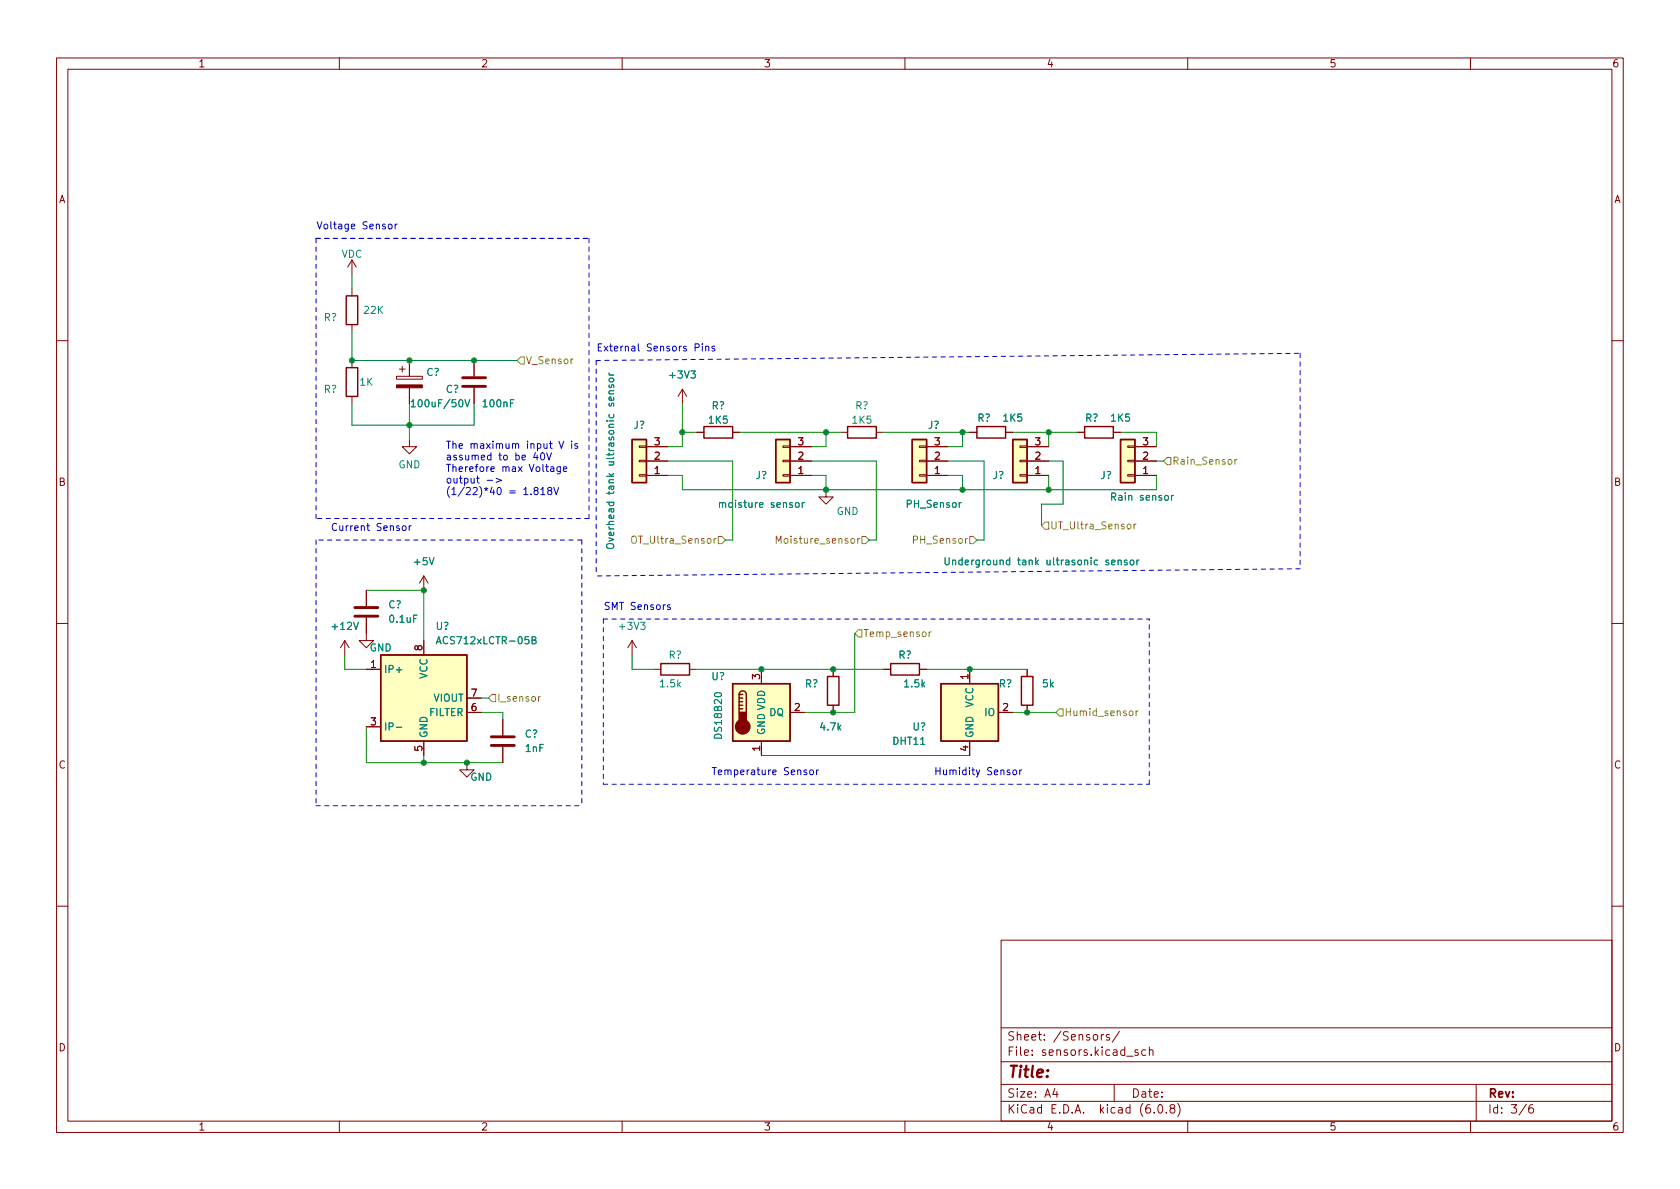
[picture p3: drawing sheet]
<svg xmlns="http://www.w3.org/2000/svg" width="297mm" height="210mm" viewBox="0 0 297 210" stroke-linecap="round" stroke-linejoin="round" font-family="sans-serif">
<g fill="none" stroke="#840000" stroke-width=".18">
<path d="M10 10.2h277v190.1h-277zM12 12.2h273v186.1h-273zM60 10.2v2M110 10.2v2M160 10.2v2M210 10.2v2M260 10.2v2M62.2 46v2.5M62.2 51v1.3M62.2 57.4v1.3M62.2 46l-.7 1.2M62.2 46l.8 1.2"/>
<path d="M10 60.2h2M62.2 63.7v1.3M62.2 70.1v1.3M70.1 66.5h4.6v.6h-4.6zM70.6 65.3h1M71.1 64.8v1M72.4 77.7v1.3h1.3l-1.3 1.3-1.3-1.3h1.3M72.4 63.7v2.8M72.4 68.6v2.8M83.8 63.7v2.8M83.8 68.6v2.8M113 78.9h1.3v.2h-1.3z"/>
<path d="M114.3 79h3.8M120.6 68.8l-.7 1.3M120.6 68.8v2.6M120.6 68.8l.8 1.3M123.2 76.4h1.3M129.5 76.4h1.3M138.4 78.9h1.3v.2h-1.3zM139.7 79h3.8M148.6 76.4h1.3M154.9 76.4h1.3M162.6 78.9h1.2v.2h-1.2zM163.8 79h3.8"/>
<path d="M171.4 76.4h1.3M177.8 76.4h1.3M180.3 78.9h1.3v.2h-1.3zM181.6 79h3.8M190.5 76.4h1.3M196.8 76.4h1.3M199.4 78.9h1.3v.2h-1.3zM200.7 79h3.8M285 60.2h2M113 81.4h1.3v.3h-1.3zM113 83.9h1.3v.3h-1.3zM114.3 84.1h3.8"/>
<path d="M114.3 81.5h3.8M138.4 81.4h1.3v.3h-1.3zM138.4 83.9h1.3v.3h-1.3zM139.7 84.1h3.8M139.7 81.5h3.8M146 86.6v1.3h1.3l-1.3 1.2-1.2-1.2h1.2M162.6 81.4h1.2v.3h-1.2zM162.6 83.9h1.2v.3h-1.2zM163.8 84.1h3.8M163.8 81.5h3.8M180.3 81.4h1.3v.3h-1.3zM180.3 83.9h1.3v.3h-1.3z"/>
<path d="M181.6 84.1h3.8M181.6 81.5h3.8M199.4 81.4h1.3v.3h-1.3zM199.4 83.9h1.3v.3h-1.3zM200.7 84.1h3.8M200.7 81.5h3.8M10 110.2h2M61 113.3l-.8 1.2M61 113.3v2.5M61 113.3l.7 1.2M64.8 109.2v4.1h1.2l-1.2 1.2-1.3-1.2h1.3M64.8 118.4h2.5"/>
<path d="M64.8 104.4v2.8M74.9 101.8v2.6M74.9 113.3v2.5M74.9 101.8l-.7 1.3M74.9 101.8l.8 1.3M111.8 113.3l-.8 1.2M111.8 113.3v2.5M111.8 113.3l.7 1.2M115.6 118.4h1.2M121.9 118.4h1.3M134.6 118.4v2.5M147.3 118.4v1.2"/>
<path d="M156.2 118.4h1.3M162.6 118.4h1.2M171.4 118.4v2.5M181.6 118.4v1.2M285 110.2h2M64.8 128.5h2.5M74.9 131.1v2.5M82.5 134.9v1.2h1.3l-1.3 1.3-1.2-1.3h1.2M82.5 126h2.6M82.5 123.4h2.6M88.9 127.2v2.8M88.9 132.1v2.8"/>
<path d="M134.6 131.1v2.5M139.7 126h2.5M147.3 124.7v1.3M171.4 131.1v2.5M176.5 126h2.6M181.6 124.7v1.3M10 160.2h2M177 166.3h108v32h-108zM285 160.2h2M60 198.3v2M110 198.3v2M160 198.3v2"/>
<path d="M177 194.8h108M177 191.8h108M177 187.8h108M177 181.8h108M186.5 192.5l-.4 1h1M186.9 193v1M194.7 182.9v1M195.1 182.9l-.2 .1-.2 .2M196.1 183l-.3-.1-.2 .2v.3l.5 .1v.4h-.5M197 191.8v3M197.9 182.4l-1.3 1.9M199.2 186.8h1.2"/>
<path d="M201.2 185.7l-.3-.1-.3 .2 .1 .3 .5 .1v.4h-.6M202.6 185.7l-.5-.1-.2 .3v.4l.1 .3h.6M203.2 185.8l.2-.2 .4 .1 .1 .9M203.2 185.1v1.5M204.1 196.7v.1M204.9 195.4l.2-.1a.81 .81 0 0 1 .6 .7 .81 .81 0 0 1-.3 .8h-.2a.81 .81 0 0 1-.6-.6 .81 .81 0 0 1 .3-.8zM206.2 196.7v.1M207.1 196l-.2-.3v-.2l.2-.2 .5 .1 .1 .2-.1 .2-.6 .2-.1 .3v.4l.2 .1h.5l.1-.3-.1-.4-.2-.1M208.2 195.1a1.72 1.72 0 0 1 0 2.3M210 198.3v2M260 198.3v2M261 191.8v6.5"/>
<path d="M269.9 195.3l-1.3 1.9M271 195.3a.6 .6 0 0 0-.7 .7v.5l.1 .3h.5l.2-.1 .1-.5-.2-.2-.4-.1-.3 .3"/>
</g>
<g fill="none" stroke="#840000" stroke-width=".25">
<path d="M61.2 52.3h2v5.1h-2zM61.2 65h2v5.1h-2zM111.8 77.7h2.5v7.6h-2.5zM124.5 75.4h5v2.1h-5zM137.2 77.7h2.5v7.6h-2.5zM149.9 75.4h5v2.1h-5zM161.3 77.7h2.5v7.6h-2.5zM172.7 75.4h5.1v2.1h-5.1zM179.1 77.7h2.5v7.6h-2.5zM191.8 75.4h5v2.1h-5zM198.1 77.7h2.6v7.6h-2.6zM67.3 115.8h15.2v15.3h-15.2z"/>
<path d="M116.8 117.3h5.1v2.1h-5.1zM146.3 119.6h2v5.1h-2zM157.5 117.3h5.1v2.1h-5.1zM180.6 119.6h2v5.1h-2zM129.5 120.9h10.2v10.2h-10.2zM130.7 122.8a.64 .64 0 0 1 .6-.6 .64 .64 0 0 1 .7 .6v3.2M130.7 125.3h.6M130.7 124.7h.6M130.7 124.1h.6M130.7 123.4h.6M130.7 122.8v3.2M130.7 122.8h.6"/>
<path d="M166.4 120.9h10.1v10.2h-10.1z"/>
</g>
<g fill="#ffffc2" stroke="#ffffc2" stroke-width=".18">
<path d="M166.4 120.9h10.1v10.2h-10.1z"/>
<path d="M161.3 77.7h2.5v7.6h-2.5z"/>
<path d="M198.1 77.7h2.6v7.6h-2.6z"/>
<path d="M129.5 120.9h10.2v10.2h-10.2z"/>
<path d="M67.3 115.8h15.2v15.3h-15.2z"/>
<path d="M179.1 77.7h2.5v7.6h-2.5z"/>
<path d="M111.8 77.7h2.5v7.6h-2.5z"/>
<path d="M137.2 77.7h2.5v7.6h-2.5z"/>
</g>
<path d="M81.8 68.3h4.1M81.8 66.8h4.1M62.7 109h4.1M62.7 107.4h4.1M86.9 131.8h4M86.9 130.3h4" fill="none" stroke="#840000" stroke-width=".51"/>
<g fill="none" stroke="#008484" stroke-width=".18">
<path d="M72.7 71l.4-.3v1.2M72.7 71.9h.7M82.2 70.7l.4 1.2 .5-1.2M107.7 66l.2 .3M107.7 66.3h.8M107.7 68.1v.3l.2 .2 .1-.1 .2-.4h.3v.5M107.7 67l.6-.1 .2 .1v.3l-.2 .2h-.4l-.2-.2zM108.5 69.1l-.8 .1v.3l.1 .1M107.3 96.3a.81 .81 0 0 1 1.2 .1 .43 .43 0 0 1-.4 .6h-.4a.42 .42 0 0 1-.4-.2 .42 .42 0 0 1 0-.5zM127.2 89l.2-.1h.3l.1 .8M127.2 88.9v.8M140.7 89l.2-.1 .3 .1 .1 .5-.1 .2h-.3l-.2-.1z"/>
<path d="M141.8 88.9v.8M142.2 88.9l-.4 .2M167.1 98.6v1l.2 .3 .4-.1 .1-.2v-1M197.7 99.2l.2-.2 .3 .1v.8M197.7 99v.9M199.3 99.1l-.3-.1-.2 .2v.2l.5 .1v.3h-.5M199.9 99.2l.2-.2 .3 .2 .1 .4-.1 .2-.3 .1-.2-.1zM201 99v.9M201.4 99l-.4 .3M207.1 87.6v.9M207.5 87.6l-.4 .2M77.1 113.9l.5-1.3 .4 1.3"/>
<path d="M77.3 113.5h.6M94.1 113.2l.5-.1 .1-.2v-.2l-.6-.1v1.3h.5l.1-.2 .1-.3-.3-.2M70.1 128.6h.9"/>
</g>
<g fill="#840000" stroke="#840000" stroke-width=".25">
<path d="M130.7 126h1.3v1.9h-1.3z"/>
<circle cx="131.3" cy="128.5" r="1.27"/>
</g>
<path d="M70.1 68.1h4.6v.5h-4.6z" fill="#840000" stroke="#840000" stroke-width=".18"/>
<g fill="none" stroke="#848400" stroke-width=".18">
<path d="M92.1 63.1h.6v1.3h-.6l-.7-.7zM101.3 63.5l-.3 .2M111.7 95l.3-.2a.43 .43 0 0 1 .5 .4v.4a.42 .42 0 0 1-.4 .5 .42 .42 0 0 1-.4-.5zM127 94.9h.6l.7 .6-.7 .6h-.6zM137.3 96.1v-1.3l.4 .9 .4-.9v1.3M152 95.2l-.4 .3M152.4 94.9h.6l.7 .6-.7 .6h-.6zM171.4 94.9h.7l.6 .6-.6 .6h-.7zM184.8 92.3h.6v1.3h-.6l-.7-.6zM199.4 92.8l.1-.1 .4 .1 .1 .5-.2 .2h-.3l-.1-.1zM200.5 92.7v.8M200.9 92.7l-.4 .2"/>
<path d="M206.4 80.9h.6v1.3h-.6l-.7-.7zM218.3 81.3v.8M218.7 81.3l-.4 .2M151.8 111.4h.6v1.2h-.6l-.7-.6zM164.3 111.7v.9M164.6 111.7l-.3 .3M87 122.8h.6v1.3h-.6l-.6-.7zM95.6 123.2l-.4 .2M186.7 126l.6-.7h.7v1.3h-.7zM199.7 125.8l.2-.1 .4 .1v.5l-.1 .2-.3 .1-.2-.2zM200.9 125.7v.9M201.2 125.7l-.3 .2"/>
</g>
<g fill="none" stroke="#0000c2" stroke-width=".18">
<path d="M68.8 39.7l.3-.1 .2 .3v.3l-.2 .3-.3-.1-.1-.2zM69.9 39.6v.9M70.2 39.6l-.3 .3M98.8 78l.5 1.3 .4-1.3M101.1 78v.1M101.1 78.4v.9M102.1 78.5l-.3-.1-.2 .2 .1 .2 .4 .1v.3h-.5M122.9 61.5l.6-.1 .1-.2v-.3l-.7-.1v1.3M124.2 60.8v.1M124.2 61.2v.9M124.8 61.3l.2-.1 .3 .1v.8M124.8 61.2v.9"/>
<path d="M126.4 61.3l-.4-.1-.1 .2v.2l.5 .1v.3h-.5M71.3 93h.3l.2 .2v.4l-.2 .2h-.3l-.2-.2zM72.3 93v.8M72.7 93l-.4 .2M86.1 84.9h1M87.7 84.6l1 .3-1 .4M94.7 80l-.3 .9h.7M94.7 86.7l-.3-.2 .1-.2 .2-.1 .3 .1 .1 .1v.2l-.6 .2-.1 .2v.2l.3 .3h.2l.2-.3v-.2l-.2-.3M95 80.5v.8M95.6 86.6l.4-.4v1.3M95.6 87.5h.8M95.7 80.2l.2-.1a.68 .68 0 0 1 .4 .6 .68 .68 0 0 1-.4 .6l-.2-.1-.1-.3z"/>
<path d="M96.7 80.1l.4 1.2 .4-1.2M97.1 86.7l-.3-.2 .1-.2 .2-.1 .3 .1 .2 .1-.1 .2-.5 .2-.2 .2 .1 .3 .2 .2h.2l.3-.3-.1-.3-.2-.2M97.4 82.6h.5v.8M97.9 82.8l-.4 .1-.2 .2 .2 .3 .4-.1M97.9 86.2l.5 1.3 .4-1.3M99.1 82.5v1.1l-.3 .2-.3-.1M99.1 82.6l-.4-.1-.2 .3 .1 .5h.5M99.6 83l.6-.2v-.2l-.4-.1-.2 .2 .1 .6h.5M118.5 107l-.3-.1-.2 .2 .1 .2 .4 .1v.3h-.5M142.6 136.2h-.3l-.2 .1 .1 .2 .4 .1v.3h-.5M143.3 136.2h.3l.2 .2v.4l-.2 .2-.3-.1-.1-.1zM144.4 136.2v.8"/>
<path d="M144.7 136.2l-.3 .2M179.2 136.2h.3l.3 .2v.4l-.3 .2-.3-.1-.1-.1zM180.3 136.2v.8M180.7 136.2l-.4 .2"/>
</g>
<g fill="none" stroke="#0000c2" stroke-width=".18" stroke-dasharray=".8 .8">
<path d="M55.9 42.2h48.2M104.1 42.2v49.5M105.4 63.7l124.5-1.2M105.4 63.7v38.1M229.9 62.5v38.1M55.9 95.5v47M55.9 91.7v-49.5M102.9 95.5v47M102.9 95.5h-47M104.1 91.7h-48.2M106.7 109.5h96.5M106.7 109.5v29.2"/>
<path d="M229.9 100.6l-124.5 1.2M106.7 138.7h96.5M203.2 138.7v-29.2M55.9 142.5h47"/>
</g>
<g fill="none" stroke="#008400" stroke-width=".18">
<path d="M62.2 58.7v5h29.2M62.2 48.5v2.5M62.2 71.4v3.8h21.6v-3.8M72.4 71.4v6.3M120.6 71.4v7.6h-2.5M120.6 76.4h2.6M130.8 76.4h17.8M146 76.4v2.6h-2.5M156.2 76.4h15.2M170.2 76.4v2.6h-2.6M179.1 76.4h11.4M185.4 76.4v2.6"/>
<path d="M198.1 76.4h6.4v2.6M118.1 84.1h2.5v2.5h83.9v-2.5M118.1 81.5h11.4v14h-1.2M143.5 84.1h2.5v2.5M143.5 81.5h11.4v14h-1.2M167.6 84.1h2.6v2.5M167.6 81.5h6.4v14h-1.3M185.4 84.1v2.5M185.4 81.5h2.6v7.6h-3.9v3.9M204.5 81.5h1.2M61 115.8v2.6h3.8M64.8 104.4h10.1v8.9"/>
<path d="M111.8 115.8v2.6h3.8M123.2 118.4h33M151.1 112v14h-8.9M163.8 118.4h17.8M64.8 128.5v6.4h24.1M74.9 133.6v1.3M85.1 126h3.8v1.2M85.1 123.4h1.3M134.6 133.6h36.8M179.1 126h7.6"/>
</g>
<g fill="#008400" stroke="#008400" stroke-width=".18">
<circle cx="181.6" cy="126" r=".46"/>
<circle cx="171.4" cy="118.4" r=".46"/>
<circle cx="170.2" cy="86.6" r=".46"/>
<circle cx="146" cy="86.6" r=".46"/>
<circle cx="147.3" cy="126" r=".46"/>
<circle cx="147.3" cy="118.4" r=".46"/>
<circle cx="134.6" cy="118.4" r=".46"/>
<circle cx="74.9" cy="104.4" r=".46"/>
<circle cx="82.5" cy="134.9" r=".46"/>
<circle cx="74.9" cy="134.9" r=".46"/>
<circle cx="72.4" cy="63.7" r=".46"/>
<circle cx="62.2" cy="63.7" r=".46"/>
<circle cx="72.4" cy="75.2" r=".46"/>
<circle cx="83.8" cy="63.7" r=".46"/>
<circle cx="120.6" cy="76.4" r=".46"/>
<circle cx="185.4" cy="86.6" r=".46"/>
<circle cx="170.2" cy="76.4" r=".46"/>
<circle cx="185.4" cy="76.4" r=".46"/>
<circle cx="146" cy="76.4" r=".46"/>
</g>
<text font-size="2.8" fill="#840000" x="178" y="190.6">Title:</text>
<g font-size="2.1" fill="#840000">
<text x="178" y="184">Sheet: /Sensors/</text>
<text x="178" y="186.7">File: sensors.kicad_sch</text>
<text x="178" y="196.9">KiCad E.D.A. kicad (6.0.8)</text>
<text x="178" y="194.1">Size: A4</text>
<text x="200" y="194.1">Date:</text>
<text x="263" y="194.1">Rev:</text>
<text x="263" y="196.9">Id: 3/6</text>
</g>
<g font-size="1.8" fill="#840000">
<text x="35" y="11.9">1</text>
<text x="85" y="11.9">2</text>
<text x="135" y="11.9">3</text>
<text x="185" y="11.9">4</text>
<text x="235" y="11.9">5</text>
<text x="285" y="11.9">6</text>
<text x="10.3" y="35.9">A</text>
<text x="285.3" y="35.9">A</text>
<text x="115.7" y="83.8">1</text>
<text x="115.7" y="81.3">2</text>
<text x="115.7" y="78.7">3</text>
<text x="141.1" y="83.8">1</text>
<text x="141.1" y="81.3">2</text>
<text x="141.1" y="78.7">3</text>
<text x="165.2" y="83.8">1</text>
<text x="165.2" y="81.3">2</text>
<text x="165.2" y="78.7">3</text>
<text x="183" y="83.8">1</text>
<text x="183" y="81.3">2</text>
<text x="183" y="78.7">3</text>
<text x="202.1" y="83.8">1</text>
<text x="202.1" y="81.3">2</text>
<text x="202.1" y="78.7">3</text>
<text x="10.3" y="85.9">B</text>
<text x="285.3" y="85.9">B</text>
<text x="65.5" y="118.1">1</text>
<text x="74.7" y="115" transform="rotate(-90 74.7 115)">8</text>
<text x="83.3" y="125.7">6</text>
<text x="83.3" y="123.2">7</text>
<text x="134.4" y="120.1" transform="rotate(-90 134.4 120.1)">3</text>
<text x="140.5" y="125.7">2</text>
<text x="171.2" y="120.1" transform="rotate(-90 171.2 120.1)">1</text>
<text x="177.3" y="125.7">2</text>
<text x="65.5" y="128.3">3</text>
<text x="10.3" y="135.9">C</text>
<text x="74.7" y="132.8" transform="rotate(-90 74.7 132.8)">5</text>
<text x="134.4" y="132.8" transform="rotate(-90 134.4 132.8)">1</text>
<text x="171.2" y="132.8" transform="rotate(-90 171.2 132.8)">4</text>
<text x="285.3" y="135.9">C</text>
<text x="10.3" y="185.9">D</text>
<text x="285.3" y="185.9">D</text>
<text x="35" y="199.9">1</text>
<text x="85" y="199.9">2</text>
<text x="135" y="199.9">3</text>
<text x="185" y="199.9">4</text>
<text x="235" y="199.9">5</text>
<text x="285" y="199.9">6</text>
</g>
<g font-size="1.8" fill="#0000c2">
<text x="55.9" y="40.5">Voltage Sensor</text>
<text x="105.4" y="62.1">External Sensors Pins</text>
<text x="78.7" y="79.4">The maximum input V is</text>
<text x="78.7" y="81.4">assumed to be 40V</text>
<text x="78.7" y="83.4">Therefore max Voltage</text>
<text x="78.7" y="85.5">output -&gt;</text>
<text x="78.7" y="87.5">(1/22)*40 = 1.818V</text>
<text x="58.4" y="93.9">Current Sensor</text>
<text x="106.7" y="107.8">SMT Sensors</text>
<text x="125.7" y="137.1">Temperature Sensor</text>
<text x="165.1" y="137.1">Humidity Sensor</text>
</g>
<g font-size="1.8" fill="#008484">
<text x="60.4" y="45.6">VDC</text>
<text x="57.2" y="56.8">R?</text>
<text x="64.4" y="55.5">22K</text>
<text x="57.2" y="69.5">R?</text>
<text x="63.6" y="68.2">1K</text>
<text x="75.4" y="66.5">C?</text>
<text x="78.8" y="69.5">C?</text>
<text x="118.6" y="66.9">+3V3</text>
<text x="73.4" y="72">100uF/50V</text>
<text x="85.5" y="72">100nF</text>
<text x="112" y="75.8">J?</text>
<text x="125.4" y="74.9">1K5</text>
<text x="125.8" y="72.4">R?</text>
<text x="150.8" y="74.9">1K5</text>
<text x="151.2" y="72.4">R?</text>
<text x="164.1" y="75.8">J?</text>
<text x="172.8" y="74.5">R?</text>
<text x="177.4" y="74.5">1K5</text>
<text x="191.9" y="74.5">R?</text>
<text x="196.5" y="74.5">1K5</text>
<text x="70.4" y="82.8">GND</text>
<text x="127.7" y="89.8">moisture sensor</text>
<text x="133.6" y="84.7">J?</text>
<text x="160.4" y="89.8">PH_Sensor</text>
<text x="175.5" y="84.7">J?</text>
<text x="194.5" y="84.7">J?</text>
<text x="196.9" y="88.5">Rain sensor</text>
<text x="108.6" y="95.3" transform="rotate(-90 108.6 95.3)">Overhead tank ultrasonic sensor</text>
<text x="147.9" y="91.1">GND</text>
<text x="73.3" y="99.9">+5V</text>
<text x="168.9" y="99.9">Underground tank ultrasonic sensor</text>
<text x="68.7" y="107.6">C?</text>
<text x="58.9" y="111.4">+12V</text>
<text x="69" y="110.1">0.1uF</text>
<text x="77.1" y="111.4">U?</text>
<text x="77.9" y="113.9">ACS712xLCTR-05B</text>
<text x="109.7" y="111.4">+3V3</text>
<text x="65.3" y="115.2">GND</text>
<text x="67.8" y="119">IP+</text>
<text x="118.2" y="116.5">R?</text>
<text x="158.9" y="116.5">R?</text>
<text x="75.6" y="120.1" transform="rotate(-90 75.6 120.1)">VCC</text>
<text x="76.6" y="124.1">VIOUT</text>
<text x="116.8" y="121.5">1.5k</text>
<text x="125.8" y="120.3">U?</text>
<text x="142.3" y="121.5">R?</text>
<text x="160" y="121.5">1.5k</text>
<text x="172.1" y="125.1" transform="rotate(-90 172.1 125.1)">VCC</text>
<text x="176.6" y="121.5">R?</text>
<text x="184.4" y="121.5">5k</text>
<text x="67.8" y="129.2">IP-</text>
<text x="75.6" y="130.6" transform="rotate(-90 75.6 130.6)">GND</text>
<text x="75.9" y="126.6">FILTER</text>
<text x="92.8" y="130.4">C?</text>
<text x="127.6" y="130.4" transform="rotate(-90 127.6 130.4)">DS18B20</text>
<text x="135.3" y="130" transform="rotate(-90 135.3 130)">GND VDD</text>
<text x="136" y="126.6">DQ</text>
<text x="145.2" y="129.2">4.7k</text>
<text x="158" y="131.7">DHT11</text>
<text x="161.4" y="129.2">U?</text>
<text x="172.1" y="130.6" transform="rotate(-90 172.1 130.6)">GND</text>
<text x="174.2" y="126.6">IO</text>
<text x="92.9" y="133">1nF</text>
<text x="83.1" y="138">GND</text>
</g>
<g font-size="1.8" fill="#848400">
<text x="92.9" y="64.4">V_Sensor</text>
<text x="207.2" y="82.2">Rain_Sensor</text>
<text x="185.6" y="93.6">UT_Ultra_Sensor</text>
<text x="112.4" y="96.1">OT_Ultra_Sensor</text>
<text x="138.1" y="96.1">Moisture_sensor</text>
<text x="161.8" y="96.1">PH_Sensor</text>
<text x="152.6" y="112.6">Temp_sensor</text>
<text x="87.8" y="124.1">I_sensor</text>
<text x="188.2" y="126.6">Humid_sensor</text>
</g>
</svg>
